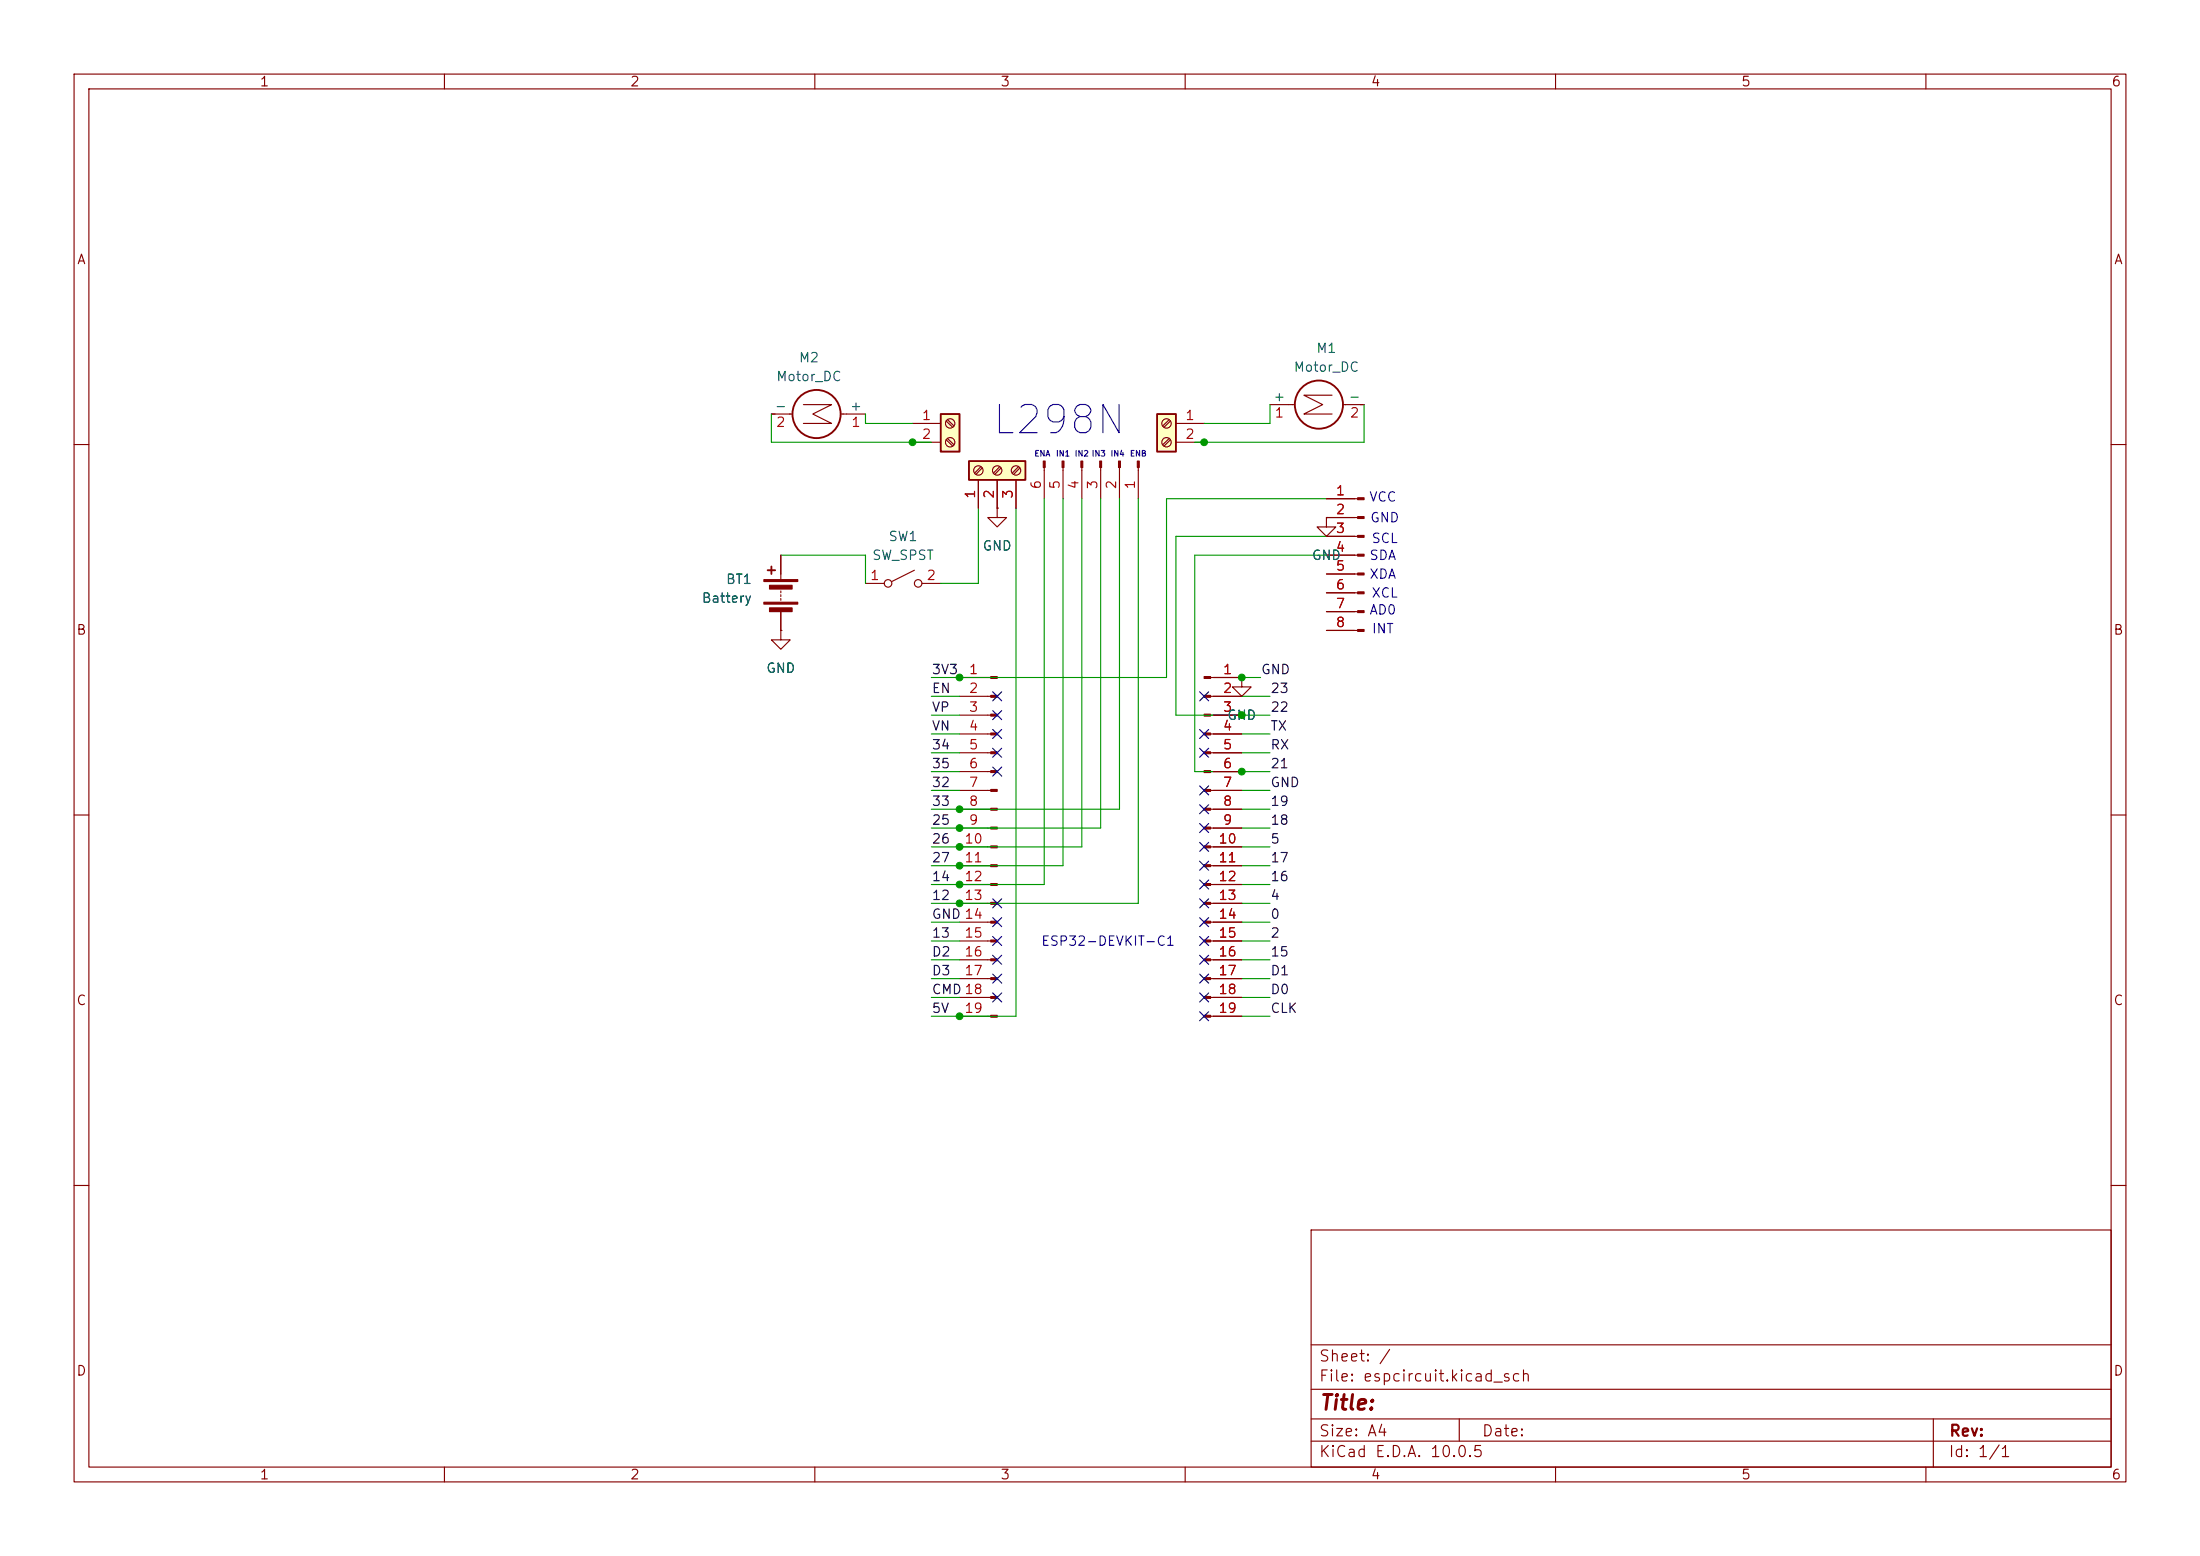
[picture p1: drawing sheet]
<svg xmlns="http://www.w3.org/2000/svg" width="297mm" height="210mm" viewBox="0 0 297 210" stroke-linecap="round" stroke-linejoin="round" font-family="sans-serif">
<g fill="none" stroke="#840000" stroke-width=".15">
<path d="M10 10h277v190h-277zM12 12h273v186h-273zM60 10v2M110 10v2M160 10v2M210 10v2M260 10v2M10 60h2M179.1 69.9v1.2h1.2l-1.2 1.3-1.3-1.3h1.3M179.1 69.9h.1M285 60h2M10 110h2"/>
<path d="M285 110h2M10 160h2M177 166h108v32h-108zM285 160h2M60 198v2M110 198v2M160 198v2M177 194.5h108M177 191.5h108M177 187.5h108M177 181.5h108M197 191.5v3"/>
<path d="M210 198v2M260 198v2M261 191.5v6.5"/>
</g>
<path d="M156.2 55.9h2.5v5.1h-2.5z" fill="#ffffc2"/>
<g fill="none" stroke="#840000" stroke-width=".25">
<path d="M156.2 55.9h2.5v5.1h-2.5z"/>
<circle cx="178.1" cy="54.6" r="3.3"/>
</g>
<g fill="none" stroke="#840000" stroke-width=".15">
<path d="M157.8 56.6l-.8 .9M157.8 59.2l-.8 .8M158 56.8l-.9 .9M158 59.4l-.9 .8M158.7 57.2h3.9M158.7 59.7h3.9M171.4 54.6h3.4M179.8 53.3h-3.8l2.6 1.3-2.6 1.3h3.8M181.3 54.6h2.8"/>
<circle cx="157.5" cy="59.7" r=".63"/>
<circle cx="157.5" cy="57.1" r=".63"/>
</g>
<path d="M127 55.9h2.5v5.1h-2.5z" fill="#ffffc2"/>
<g fill="none" stroke="#840000" stroke-width=".25">
<path d="M127 55.9h2.5v5.1h-2.5zM103.6 77h1M104.1 76.5v1"/>
<circle cx="110.2" cy="55.9" r="3.3"/>
</g>
<g fill="none" stroke="#840000" stroke-width=".15">
<path d="M104.1 55.9h2.9M108.5 54.6h3.8l-2.6 1.3 2.6 1.3h-3.8M113.5 55.9h3.3M123.2 57.2h3.8M123.2 59.7h3.8M127.7 56.8l.9 .9M127.7 59.4l.9 .8M127.9 56.6l.9 .9M127.9 59.2l.9 .8M105.4 74.9v3.3M105.4 79.8v.2M134.6 68.6v1.3h1.3l-1.3 1.2-1.3-1.2h1.3"/>
<path d="M134.6 68.6h.1M179.1 67.3h4.2M179.1 69.9h4.2M179.1 72.4h4.2M179.1 74.9h4.2M179.1 77.5h4.2M105.4 85.1v1.3h1.3l-1.3 1.2-1.3-1.2h1.3M105.4 85.1h.1M105.4 80.3v.2M105.4 80.8v.2M105.4 82.6v2.5M179.1 80h4.2"/>
<path d="M179.1 82.6h4.2M179.1 85.1h4.2"/>
<circle cx="128.3" cy="57.1" r=".63"/>
<circle cx="128.3" cy="59.7" r=".63"/>
</g>
<g fill="#840000" stroke="#840000" stroke-width=".15">
<path d="M103.1 78.2h4.6v.3h-4.6z"/>
<path d="M103.1 81.3h4.6v.2h-4.6z"/>
<path d="M103.9 79h3v.5h-3z"/>
<path d="M103.9 82h3v.6h-3z"/>
<path d="M183.3 67.2h.8v.2h-.8z"/>
<path d="M183.3 69.7h.8v.3h-.8z"/>
<path d="M183.3 72.3h.8v.2h-.8z"/>
<path d="M183.3 74.8h.8v.3h-.8z"/>
<path d="M183.3 77.3h.8v.3h-.8z"/>
<path d="M183.3 79.9h.8v.2h-.8z"/>
<path d="M183.3 82.4h.8v.3h-.8z"/>
<path d="M183.3 85h.8v.2h-.8z"/>
</g>
<path d="M130.8 62.2h7.6v2.6h-7.6z" fill="#ffffc2"/>
<path d="M130.8 62.2h7.6v2.6h-7.6z" fill="none" stroke="#840000" stroke-width=".25"/>
<g fill="none" stroke="#840000" stroke-width=".15">
<path d="M105.4 74.9v2.6M116.8 78.7h2.6M123.4 77l-3 1.5M124.5 78.7h2.5M132.1 64.8v3.8M132.4 63l-.8 .9M132.6 63.2l-.9 .8M134.6 68.6h.1M134.6 64.8v3.8M135 63l-.9 .9M135.1 63.2l-.8 .8M137.2 64.8v3.8"/>
<path d="M137.5 63l-.8 .9M137.7 63.2l-.9 .8M141 63.1v4.2M143.5 63.1v4.2M146 63.1v4.2M148.6 63.1v4.2M151.1 63.1v4.2M153.7 63.1v4.2M179.1 69.9h.1M179.1 67.3h3.8M179.1 69.9h3.8M179.1 72.4h3.8"/>
<path d="M179.1 74.9h3.8M179.1 77.5h3.8M105.4 85.1h.1M105.4 82.6v2.5M129.5 91.4h4.3M129.5 94h4.3M129.5 96.5h4.3M129.5 99.1h4.3M163.4 91.4h4.2M163.4 94h4.2M163.4 96.5h4.2M163.4 99.1h4.2"/>
<path d="M167.6 91.4v1.3h-1.2l1.2 1.3 1.3-1.3h-1.3M167.6 91.4h.1M179.1 80h3.8M179.1 82.6h3.8M179.1 85.1h3.8M129.5 101.6h4.3M129.5 104.1h4.3M129.5 106.7h4.3M129.5 109.2h4.3M129.5 111.8h4.3M129.5 114.3h4.3M129.5 116.8h4.3"/>
<path d="M129.5 119.4h4.3M163.4 101.6h4.2M163.4 104.1h4.2M163.4 106.7h4.2M163.4 109.2h4.2M163.4 111.8h4.2M163.4 114.3h4.2M163.4 116.8h4.2M163.4 119.4h4.2M129.5 121.9h4.3M129.5 124.5h4.3M129.5 127h4.3"/>
<path d="M129.5 129.5h4.3M129.5 132.1h4.3M129.5 134.6h4.3M129.5 137.2h4.3M163.4 121.9h4.2M163.4 124.5h4.2M163.4 127h4.2M163.4 129.5h4.2M163.4 132.1h4.2M163.4 134.6h4.2M163.4 137.2h4.2"/>
<circle cx="119.9" cy="78.7" r=".51"/>
<circle cx="124" cy="78.7" r=".51"/>
<circle cx="132.1" cy="63.5" r=".63"/>
<circle cx="134.6" cy="63.5" r=".63"/>
<circle cx="137.2" cy="63.5" r=".63"/>
</g>
<g fill="#840000" stroke="#840000" stroke-width=".15">
<path d="M133.8 91.3h.8v.3h-.8z"/>
<path d="M133.8 93.9h.8v.2h-.8z"/>
<path d="M133.8 96.4h.8v.2h-.8z"/>
<path d="M133.8 98.9h.8v.3h-.8z"/>
<path d="M133.8 101.5h.8v.2h-.8z"/>
<path d="M133.8 104h.8v.3h-.8z"/>
<path d="M133.8 106.6h.8v.2h-.8z"/>
<path d="M133.8 109.1h.8v.2h-.8z"/>
<path d="M133.8 111.6h.8v.3h-.8z"/>
<path d="M133.8 114.2h.8v.2h-.8z"/>
<path d="M133.8 116.7h.8v.3h-.8z"/>
<path d="M133.8 119.3h.8v.2h-.8z"/>
<path d="M133.8 121.8h.8v.2h-.8z"/>
<path d="M133.8 124.3h.8v.3h-.8z"/>
<path d="M133.8 126.9h.8v.2h-.8z"/>
<path d="M133.8 129.4h.8v.3h-.8z"/>
<path d="M133.8 132h.8v.2h-.8z"/>
<path d="M133.8 134.5h.8v.2h-.8z"/>
<path d="M133.8 137h.8v.3h-.8z"/>
<path d="M153.5 62.2h.3v.9h-.3z"/>
<path d="M151 62.2h.3v.9h-.3z"/>
<path d="M148.5 62.2h.2v.9h-.2z"/>
<path d="M145.9 62.2h.3v.9h-.3z"/>
<path d="M143.4 62.2h.2v.9h-.2z"/>
<path d="M140.8 62.2h.3v.9h-.3z"/>
<path d="M162.6 91.3h.8v.3h-.8z"/>
<path d="M162.6 93.9h.8v.2h-.8z"/>
<path d="M162.6 96.4h.8v.2h-.8z"/>
<path d="M162.6 98.9h.8v.3h-.8z"/>
<path d="M162.6 101.5h.8v.2h-.8z"/>
<path d="M162.6 104h.8v.3h-.8z"/>
<path d="M162.6 106.6h.8v.2h-.8z"/>
<path d="M162.6 109.1h.8v.2h-.8z"/>
<path d="M162.6 111.6h.8v.3h-.8z"/>
<path d="M162.6 114.2h.8v.2h-.8z"/>
<path d="M162.6 116.7h.8v.3h-.8z"/>
<path d="M162.6 119.3h.8v.2h-.8z"/>
<path d="M162.6 121.8h.8v.2h-.8z"/>
<path d="M162.6 124.3h.8v.3h-.8z"/>
<path d="M162.6 126.9h.8v.2h-.8z"/>
<path d="M162.6 129.4h.8v.3h-.8z"/>
<path d="M162.6 132h.8v.2h-.8z"/>
<path d="M162.6 134.5h.8v.2h-.8z"/>
<path d="M162.6 137h.8v.3h-.8z"/>
</g>
<g fill="none" stroke="#009600" stroke-width=".15">
<path d="M104.1 55.9v3.8h21.6M116.8 55.9v1.3h6.4M171.4 54.6v2.6h-8.8M184.1 54.6v5.1h-22.8M105.4 74.9h11.4v3.8M132.1 68.6v10.1h-5.1M137.2 68.6v68.6h-11.5M141 67.3v52.1h-15.3M143.5 67.3v49.5h-17.8M146 67.3v47h-20.3M148.6 67.3v44.5h-22.9M151.1 67.3v41.9h-25.4"/>
<path d="M153.7 67.3v54.6h-28M179.1 67.3h-21.6v24.1h-31.8M179.1 74.9h-17.8v29.2h10.1M179.1 72.4h-20.4v24.1h12.7M125.7 94h3.8M125.7 96.5h3.8M125.7 99.1h3.8M167.6 91.4h2.6M167.6 94h3.8M167.6 99.1h3.8M125.7 104.1h3.8M125.7 101.6h3.8"/>
<path d="M125.7 106.7h3.8M167.6 101.6h3.8M167.6 119.4h3.8M167.6 106.7h3.8M167.6 109.2h3.8M167.6 114.3h3.8M167.6 116.8h3.8M167.6 111.8h3.8M125.7 127h3.8M125.7 134.6h3.8M125.7 132.1h3.8M125.7 129.5h3.8"/>
<path d="M125.7 124.5h3.8M167.6 127h3.8M167.6 134.6h3.8M167.6 137.2h3.8M167.6 132.1h3.8M167.6 129.5h3.8M167.6 124.5h3.8M167.6 121.9h3.8"/>
</g>
<g fill="none" stroke="#000084" stroke-width=".15">
<path d="M134 98.5l1.2 1.2M134 95.9l1.2 1.2M134 93.4l1.2 1.2M135.2 98.5l-1.2 1.2M135.2 95.9l-1.2 1.2M135.2 93.4l-1.2 1.2M162 93.4l1.2 1.2M162 98.5l1.2 1.2M163.2 93.4l-1.2 1.2M163.2 98.5l-1.2 1.2M134 101l1.2 1.2M134 103.5l1.2 1.2"/>
<path d="M135.2 101l-1.2 1.2M135.2 103.5l-1.2 1.2M162 113.7l1.2 1.2M162 111.2l1.2 1.2M162 101l1.2 1.2M162 106.1l1.2 1.2M162 108.6l1.2 1.2M162 116.2l1.2 1.2M162 118.8l1.2 1.2M163.2 113.7l-1.2 1.2M163.2 111.2l-1.2 1.2M163.2 106.1l-1.2 1.2"/>
<path d="M163.2 101l-1.2 1.2M163.2 108.6l-1.2 1.2M163.2 116.2l-1.2 1.2M163.2 118.8l-1.2 1.2M134 121.3l1.2 1.2M134 123.9l1.2 1.2M134 134l1.2 1.2M134 126.4l1.2 1.2M134 128.9l1.2 1.2M134 131.5l1.2 1.2M135.2 121.3l-1.2 1.2M135.2 123.9l-1.2 1.2"/>
<path d="M135.2 134l-1.2 1.2M135.2 126.4l-1.2 1.2M135.2 128.9l-1.2 1.2M135.2 131.5l-1.2 1.2M162 126.4l1.2 1.2M162 121.3l1.2 1.2M162 136.6l1.2 1.2M162 131.5l1.2 1.2M162 128.9l1.2 1.2M162 134l1.2 1.2M162 123.9l1.2 1.2M163.2 126.4l-1.2 1.2"/>
<path d="M163.2 121.3l-1.2 1.2M163.2 136.6l-1.2 1.2M163.2 131.5l-1.2 1.2M163.2 128.9l-1.2 1.2M163.2 134l-1.2 1.2M163.2 123.9l-1.2 1.2"/>
</g>
<g fill="#009600" stroke="#009600" stroke-width=".14">
<circle cx="167.6" cy="96.5" r=".46"/>
<circle cx="167.6" cy="91.4" r=".46"/>
<circle cx="129.5" cy="121.9" r=".46"/>
<circle cx="129.5" cy="137.2" r=".46"/>
<circle cx="167.6" cy="104.1" r=".46"/>
<circle cx="129.5" cy="109.2" r=".46"/>
<circle cx="129.5" cy="119.4" r=".46"/>
<circle cx="129.5" cy="116.8" r=".46"/>
<circle cx="129.5" cy="114.3" r=".46"/>
<circle cx="129.5" cy="111.8" r=".46"/>
<circle cx="129.5" cy="91.4" r=".46"/>
<circle cx="123.2" cy="59.7" r=".46"/>
<circle cx="162.6" cy="59.7" r=".46"/>
</g>
<text font-size="3.8" fill="#0000c2" x="133.6" y="59.6">L298N</text>
<text font-size="2" fill="#840000" x="178" y="190.8">Title:</text>
<g font-size="1.5" fill="#840000">
<text x="178" y="184.1">Sheet: /</text>
<text x="178" y="186.8">File: espcircuit.kicad_sch</text>
<text x="178" y="197">KiCad E.D.A. 10.0.5</text>
<text x="178" y="194.2">Size: A4</text>
<text x="200" y="194.2">Date:</text>
<text x="263" y="197">Id: 1/1</text>
<text x="263" y="194.2">Rev:</text>
</g>
<g font-size="1.3" fill="#840000">
<text x="35" y="12">1</text>
<text x="85" y="12">2</text>
<text x="135" y="12">3</text>
<text x="185" y="12">4</text>
<text x="235" y="12">5</text>
<text x="285" y="12">6</text>
<text x="10.3" y="36">A</text>
<text x="285.3" y="36">A</text>
<text x="10.2" y="86">B</text>
<text x="285.2" y="86">B</text>
<text x="10.2" y="136">C</text>
<text x="285.2" y="136">C</text>
<text x="10.2" y="186">D</text>
<text x="285.2" y="186">D</text>
<text x="35" y="200">1</text>
<text x="85" y="200">2</text>
<text x="135" y="200">3</text>
<text x="185" y="200">4</text>
<text x="235" y="200">5</text>
<text x="285" y="200">6</text>
</g>
<g font-size="1.3" fill="#006464">
<text x="177.6" y="48">M1</text>
<text x="104.7" y="51.8">Motor_DC</text>
<text x="107.8" y="49.2">M2</text>
<text x="174.6" y="50.5">Motor_DC</text>
<text x="104.5" y="55.7">-</text>
<text x="114.7" y="55.7">+</text>
<text x="171.8" y="54.5">+</text>
<text x="182" y="54.5">-</text>
<text x="117.7" y="75.9">SW_SPST</text>
<text x="119.9" y="73.4">SW1</text>
<text x="132.6" y="74.6">GND</text>
<text x="177" y="75.9">GND</text>
<text x="94.6" y="81.7">Battery</text>
<text x="97.9" y="79.1">BT1</text>
<text x="103.3" y="91.1">GND</text>
<text x="165.6" y="97.5">GND</text>
</g>
<g font-size="1.3" fill="#a90000">
<text x="104.7" y="57.9">2</text>
<text x="114.8" y="57.9">1</text>
<text x="124.4" y="57">1</text>
<text x="124.4" y="59.6">2</text>
<text x="159.9" y="57">1</text>
<text x="159.9" y="59.6">2</text>
<text x="172" y="56.7">1</text>
<text x="182.1" y="56.7">2</text>
<text x="131.9" y="67.4" transform="rotate(-90 131.9 67.4)">1</text>
<text x="134.5" y="67.4" transform="rotate(-90 134.5 67.4)">2</text>
<text x="137" y="67.4" transform="rotate(-90 137 67.4)">3</text>
<text x="140.8" y="66.1" transform="rotate(-90 140.8 66.1)">6</text>
<text x="143.4" y="66.1" transform="rotate(-90 143.4 66.1)">5</text>
<text x="145.9" y="66.1" transform="rotate(-90 145.9 66.1)">4</text>
<text x="148.5" y="66.1" transform="rotate(-90 148.5 66.1)">3</text>
<text x="151" y="66.1" transform="rotate(-90 151 66.1)">2</text>
<text x="153.5" y="66.1" transform="rotate(-90 153.5 66.1)">1</text>
<text x="180.2" y="67.2">1</text>
<text x="180.2" y="69.7">2</text>
<text x="180.2" y="72.3">3</text>
<text x="180.2" y="74.8">4</text>
<text x="180.2" y="77.3">5</text>
<text x="117.4" y="78.6">1</text>
<text x="125" y="78.6">2</text>
<text x="180.2" y="79.9">6</text>
<text x="180.2" y="82.4">7</text>
<text x="180.2" y="85">8</text>
<text x="130.7" y="91.3">1</text>
<text x="130.7" y="93.8">2</text>
<text x="165" y="91.3">1</text>
<text x="165" y="93.8">2</text>
<text x="130.7" y="96.4">3</text>
<text x="130.7" y="98.9">4</text>
<text x="130.7" y="101.5">5</text>
<text x="165" y="96.4">3</text>
<text x="165" y="98.9">4</text>
<text x="165" y="101.5">5</text>
<text x="130.7" y="104">6</text>
<text x="130.7" y="106.5">7</text>
<text x="165" y="104">6</text>
<text x="165" y="106.5">7</text>
<text x="130.7" y="109.1">8</text>
<text x="130.7" y="111.6">9</text>
<text x="165" y="109.1">8</text>
<text x="165" y="111.6">9</text>
<text x="130.1" y="114.2">10</text>
<text x="130.1" y="116.7">11</text>
<text x="130.1" y="119.2">12</text>
<text x="164.4" y="114.2">10</text>
<text x="164.4" y="116.7">11</text>
<text x="164.4" y="119.2">12</text>
<text x="130.1" y="121.8">13</text>
<text x="164.4" y="121.8">13</text>
<text x="164.4" y="124.3">14</text>
<text x="130.1" y="126.9">15</text>
<text x="130.1" y="129.4">16</text>
<text x="130.1" y="131.9">17</text>
<text x="164.4" y="126.9">15</text>
<text x="164.4" y="129.4">16</text>
<text x="164.4" y="131.9">17</text>
<text x="130.1" y="137">19</text>
<text x="164.4" y="134.5">18</text>
<text x="164.4" y="137">19</text>
</g>
<g font-size="1.3" fill="#0000c2">
<text x="184.7" y="68">VCC</text>
<text x="184.9" y="70.8">GND</text>
<text x="184.8" y="75.9">SDA</text>
<text x="185.1" y="73.6">SCL</text>
<text x="184.8" y="78.4">XDA</text>
<text x="184.8" y="83.3">AD0</text>
<text x="185.1" y="81">XCL</text>
<text x="185.1" y="85.8">INT</text>
<text x="140.5" y="128">ESP32-DEVKIT-C1</text>
</g>
<g font-size="1.3" fill="#0f0f0f">
<text x="125.7" y="91.3">3V3</text>
<text x="125.7" y="93.9">EN</text>
<text x="170.2" y="91.3">GND</text>
<text x="171.4" y="93.9">23</text>
<text x="125.7" y="98.9">VN</text>
<text x="125.7" y="101.5">34</text>
<text x="125.7" y="96.4">VP</text>
<text x="171.4" y="101.5">RX</text>
<text x="171.4" y="98.9">TX</text>
<text x="171.4" y="96.4">22</text>
<text x="125.7" y="104">35</text>
<text x="125.7" y="106.6">32</text>
<text x="171.4" y="106.6">GND</text>
<text x="171.4" y="104">21</text>
<text x="125.7" y="109.1">33</text>
<text x="125.7" y="111.6">25</text>
<text x="171.4" y="109.1">19</text>
<text x="171.4" y="111.6">18</text>
<text x="125.7" y="114.2">26</text>
<text x="125.7" y="116.7">27</text>
<text x="125.7" y="119.3">14</text>
<text x="171.4" y="116.7">17</text>
<text x="171.4" y="119.3">16</text>
<text x="171.4" y="114.2">5</text>
<text x="125.7" y="124.3">GND 14</text>
<text x="125.7" y="121.8">12</text>
<text x="171.4" y="121.8">4</text>
<text x="171.4" y="124.3">0</text>
<text x="125.7" y="126.9">13</text>
<text x="125.7" y="129.4">D2</text>
<text x="125.7" y="132">D3</text>
<text x="171.4" y="129.4">15</text>
<text x="171.4" y="132">D1</text>
<text x="171.4" y="126.9">2</text>
<text x="125.7" y="134.5">CMD18</text>
<text x="125.7" y="137">5V</text>
<text x="171.4" y="134.5">D0</text>
<text x="171.4" y="137">CLK</text>
</g>
<g font-size=".8" fill="#0000c2">
<text x="139.6" y="61.8">ENA</text>
<text x="142.5" y="61.8">IN1 IN2 IN3 IN4</text>
<text x="152.5" y="61.8">ENB</text>
</g>
</svg>
